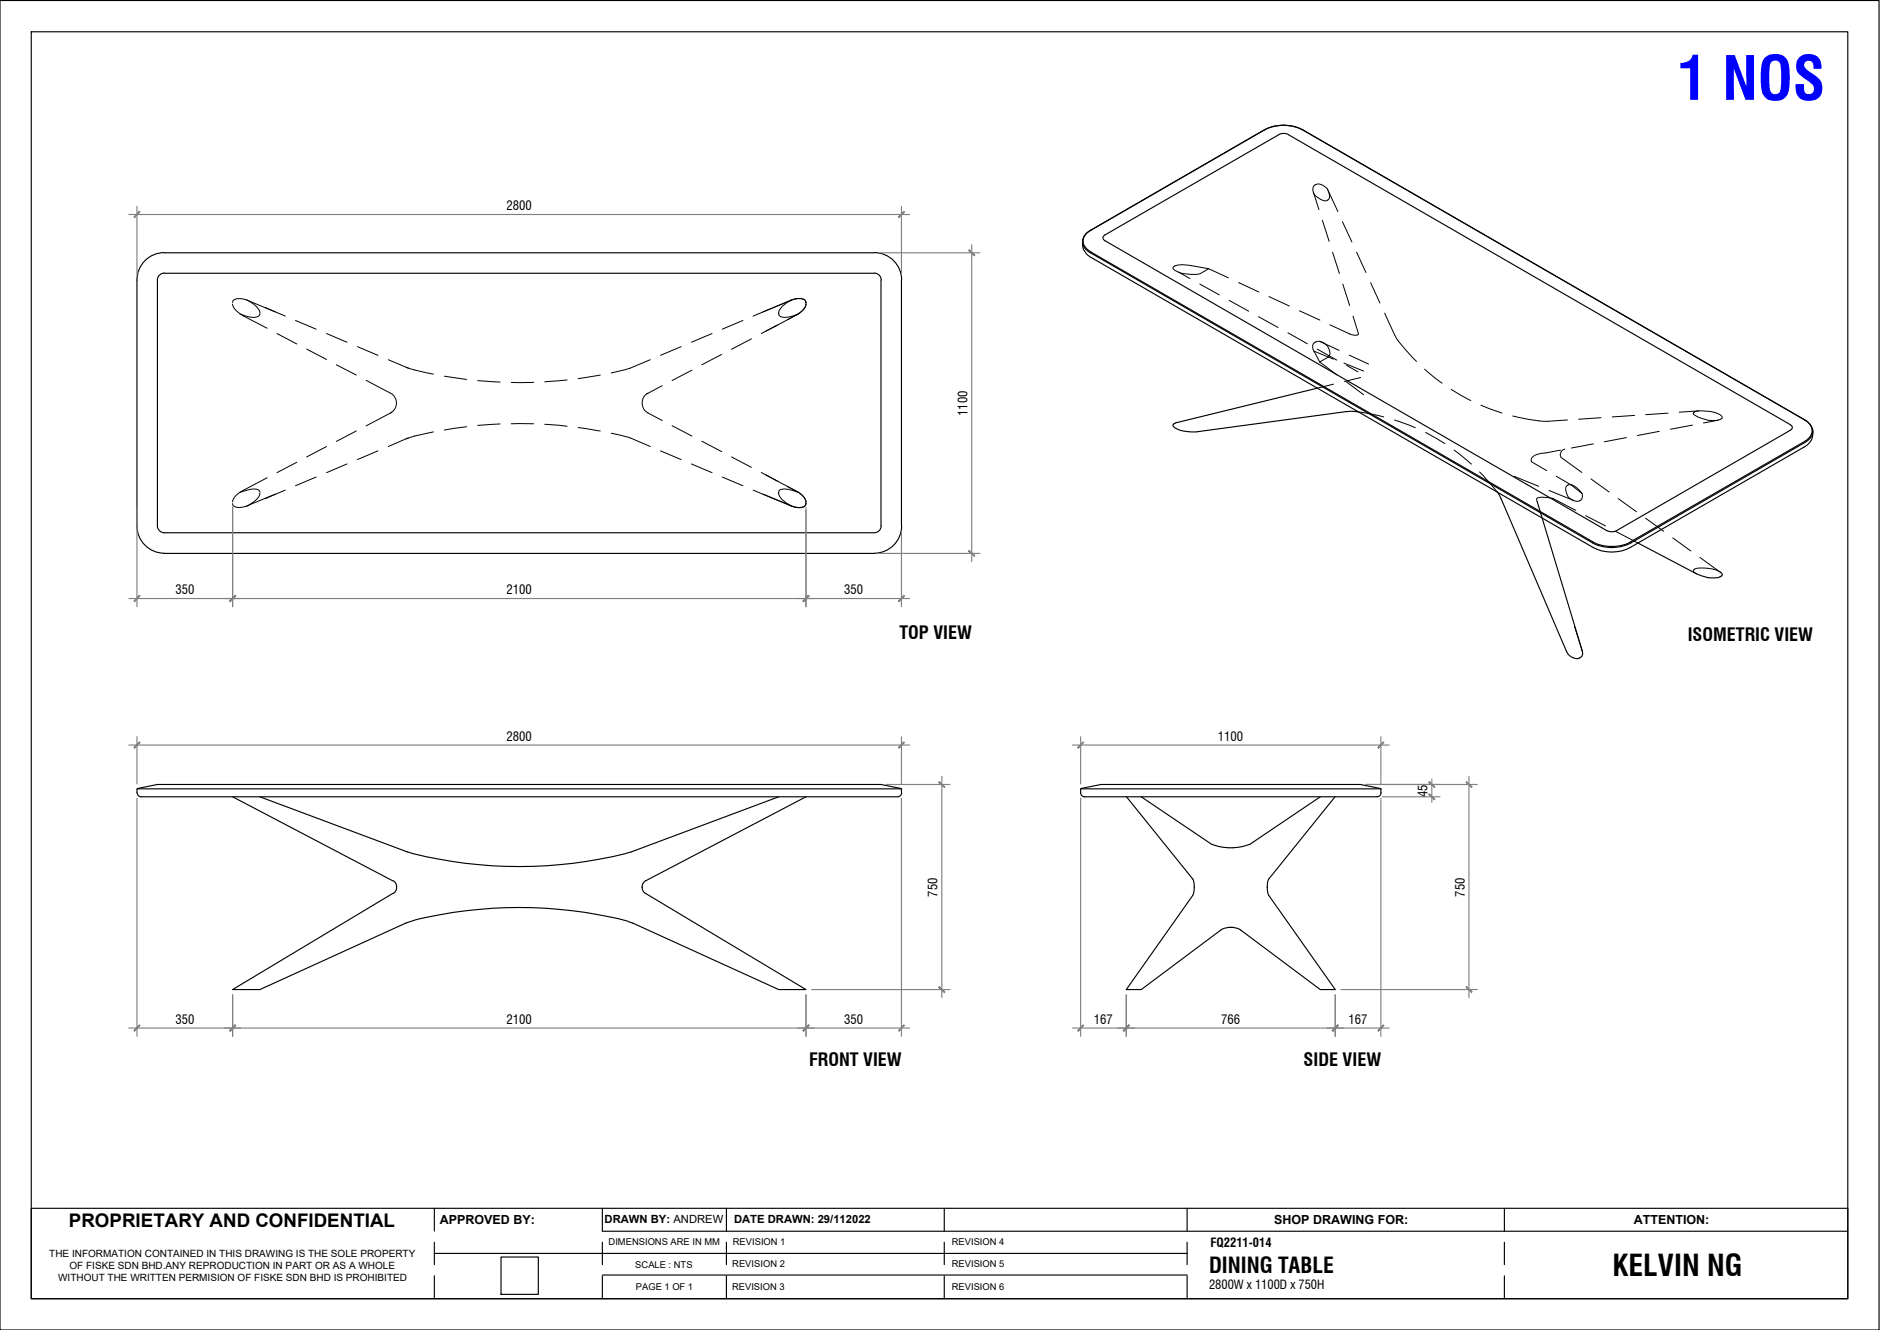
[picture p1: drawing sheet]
<svg xmlns="http://www.w3.org/2000/svg" width="420mm" height="297mm" viewBox="0 0 420 297" stroke-linecap="round" stroke-linejoin="round" font-family="sans-serif">
<!-- layer: 0 -->
<g fill="none" stroke="#000" stroke-width=".22">
<path d="M293.5 43l1.3 3.8M293.7 41.5a2.23 2.23 0 0 1 3.3 1.4 1.34 1.34 0 0 1-.5 1.9l-.5 .1-.9-.4a2.96 2.96 0 0 1-1.6-1.6l-.1-.9zM295.5 49.2l1.6 4.7M296.8 42.4l2.2 4.8M297.8 56.3l1.5 4.8M300 49.5l2.1 4.5M303.2 56.3l2.1 4.6M52 67.9a4.1 4.1 0 0 0 2.6 2.7M52 67.5a1.44 1.44 0 0 1 1.9-.8l1 .2 6.7 2.8M54.2 70.5l5.5 2.8M55 66.9a4.8 4.8 0 0 1 3.1 3M58.1 70a1.35 1.35 0 0 1-1.9 .9l-2.6-.8"/>
<path d="M59.3 68.7l4.5 1.9M61.9 74.5l4.4 2.3M66 71.6l4.7 1.9M68.5 78l4.5 2.3M73 74.5l4.6 1.9M79.9 77.4l4.6 2M152.2 77.4l-4.6 2M159.1 74.5l-4.6 1.9M161.3 79.1l-4.5 2.4M166 71.6l-4.6 1.9M167.9 75.7l-4.4 2.3M170.5 69.7l6.7-2.8a2.38 2.38 0 0 1 2.9 .4 2.78 2.78 0 0 1-1.7 2.8l-8.3 4.4"/>
<path d="M173.8 72.6l-2.6 1.3M174 70a1.3 1.3 0 0 0 1.9 .9l2.5-.8M177 66.9a5.4 5.4 0 0 0-3 2.8v.4M180.1 67.9l-.1 .6-.8 1-3.2 1.9M180.1 67.6a1.38 1.38 0 0 0-1.8-.9l-1.3 .2-8.7 3.7M263.4 60.8l2.5 1.4M268.1 63.4l4.4 2.5M270.1 60l-1.8 1.1a7.9 7.9 0 0 1-6.1-1l-.1-.3a3.1 3.1 0 0 1 3.1-.6l4.9 .8 4.4 2M274.7 67.1l4.4 2.4M276.8 63.1l4.5 2.1M281.3 70.7l4.3 2.4M283.6 66.2l4.6 2.2"/>
<path d="M287.8 74.3l4.4 2.5M290.4 69.4l4.6 2.1M293.7 78.4a1.38 1.38 0 0 1 0-1.8 1.38 1.38 0 0 1 1.9-.2 2.42 2.42 0 0 1 1.4 3.2l-2.1 1.2M293.7 78.4l4.3 1.8M293.7 78.4l1.2 2.4M294.4 78l4.3 2.4M295 76.3l4.3 2M300.1 63.4l1.5 4.8M301.5 79.3l4.4 2M302.4 70.6l1.2 3.9a.56 .56 0 0 1-.9 .4l-1.1-.3-4.4-2.1M306.3 63.1l2.1 4.6M309.5 70l2.2 4.7a18.4 18.4 0 0 0 3.9 5l1 1"/>
<path d="M73 99.7l-4.5 2.4M75.2 81.5l4.4 2.3M79.6 96.3l-4.4 2.3M81.8 84.9l5.5 2.9a2.5 2.5 0 0 1 0 4.4l-5.5 2.9M86.8 80.3l4.5 1.9M87.5 92.1l-.2 .1M90.8 82l1.8 .6 4.3 1M91.3 97.8l-4.5 1.9M96.9 96.5a28.2 28.2 0 0 0-6.1 1.5M99.3 84l5 .7M104.3 95.3l-5 .7M106.8 85l5 .3"/>
<path d="M111.8 94.7l-5 .3M114.3 94.6h5M119.3 85.4h-5M121.8 94.8l4.9 .4M126.7 84.9l-4.9 .4M129.2 95.5l5 .8M134.2 83.8l-5 .8M136.6 96.8l4.2 1 4.5 1.9M143.5 90.1l.1 .4a2.27 2.27 0 0 0 1.2 1.7l3.2 1.7M144.7 87.8l-.2 .2M145.3 80.3l-4.5 1.9-4.2 1.1M148 86.1l-3.2 1.7a2.34 2.34 0 0 0-1.3 2.2"/>
<path d="M150.2 95.1l4.4 2.3M154.6 82.7l-4.4 2.3M156.8 98.5l4.5 2.4M294.9 80.8l3.9 3M298 85.8l-3.6 .9M300.4 81.1l4.4 1.8M300.9 85.2l3.9 3M300.9 81.6l2.6 1.4M303.6 92l5.6 1.1M304.1 84.3l-3.7 .9M311.7 93.8l4.6 1.7M318.4 82.5l3.9 3.1"/>
<path d="M318.6 96.6l4.3 2.5M324.4 87l4.3 2.4M331 90.5l4.7 1.7M338.1 92.9l1.2 .3a27 27 0 0 0 11 .6M356.1 99.1l-4.9 1M357.8 93.3l-5 .3M363.5 97.7l-4.9 1M365.3 92.8l-5 .3M370.8 96.3l-4.9 1M372.8 92.3l-5 .3M378.2 94.9l-4.9 1M378.5 92.1a4.1 4.1 0 0 1 3-.3 3.7 3.7 0 0 1 3.4 1.4 2.67 2.67 0 0 1-2.8 .7 5.7 5.7 0 0 1-3.6-1.5z"/>
<path d="M379.7 91.8l-4.4 .3M384 93.8l-3.3 .7M58.1 110l-.1-.3a2.63 2.63 0 0 0-2.9-.2l-1.5 .5M58.1 110.2a4.9 4.9 0 0 1-3.1 2.9M59.7 106.7l-5.5 2.9a3.8 3.8 0 0 0-2.2 2.5M61.6 110.3l-6.7 2.8-1.3 .3-.8-.1a.87 .87 0 0 1-.8-.8M63.8 109.5l-4.5 1.9M66.3 103.2l-4.4 2.4M70.7 106.5l-4.7 2M77.6 103.6l-4.6 2M84.5 100.7l-4.6 1.9M147.6 100.7l4.6 1.9"/>
<path d="M154.5 103.6l4.6 2M161.4 106.5l4.6 2M163.5 102.1l4.4 2.3M168.3 109.5l8.7 3.6a2.57 2.57 0 0 0 3.1-.4v-.3M170.1 105.5l8.3 4.4a2.59 2.59 0 0 1 1.6 2.9 2.51 2.51 0 0 1-2.8 .3l-6.7-2.8M171.2 106.1l2.6 1.4M176 108.7l2.5 1.3M178.5 110l1 .9 .4 .5 .2 .7M178.5 110a6.3 6.3 0 0 0-4.1-.6l-.1 .1a1.41 1.41 0 0 0 .4 1.9l1 .9 1.3 .8M325 100.5l3.8 3.2M330.7 105.4l3.9 4.5M338.4 106.4l5.5 2.2"/>
<path d="M342.9 101.8l-.6 .6v.8l3.4 1.9M346.2 109.5l5.5 2.3M347 111.3l5.2 2.7M347.1 111.3l-2.5-.3-1 .2-.2 .2 .1 .6M347.8 106.4l3.4 1.9 2.4 1.9M348.7 100.5l-4.3 .7-1.4 .5M349.7 100.3a1.24 1.24 0 0 0-.8 1.9l4.6 3.3M350.1 108.6a1.45 1.45 0 0 1 2.1 .2l.6 .6a1.42 1.42 0 0 1 .2 2.5 2.57 2.57 0 0 1-2.9-3.3zM354.4 115.2l4.4 2.3M355.6 107l4 2.9M361 118.6l5.1 2.7M361.7 111.4l4 2.9"/>
<path d="M367.7 115.7l4.1 2.9M351.9 139.9l1.7 5.5M373.8 120.1l4.1 2.9M379.9 124.5l4.6 3.3a7.8 7.8 0 0 0-5.8-.6 .46 .46 0 0 0-.2 .5 .46 .46 0 0 0 .4 .3l.3 .2"/>
</g>
<g fill="none" stroke="#000" stroke-width=".25">
<path d="M0 .1h419.9v296.9h-419.9zM7 7.1h406v283h-406zM291.1 29a9.5 9.5 0 0 0-8.5 0l-38.8 22.4M241.9 54a3.4 3.4 0 0 0 2 3.5l112.2 64.8a8.9 8.9 0 0 0 8.2 0l38.9-22.4a3.5 3.5 0 0 0 1.9-3.6M241.9 54.3l.3 .7a3.2 3.2 0 0 0 1.5 1.5l112.2 64.7a9.3 9.3 0 0 0 8.6 0l38.9-22.4a2.61 2.61 0 0 0 1.1-4l-1.2-1M243.8 51.4a2.92 2.92 0 0 0-1.8 2.9M243.8 51.4a2.53 2.53 0 0 0-1.4 3.7l1.4 1.2 112.2 64.7a9.2 9.2 0 0 0 8.4 0l38.9-22.4a2.7 2.7 0 0 0 1.5-3.2l-.5-.8-1-.8M243.8 51.4l38.9-22.4a9.2 9.2 0 0 1 8.4 0l112.2 64.8M243.8 51.4h.1M30.6 62.5a6 6 0 0 1 6.1-6l158.7-.1a6.1 6.1 0 0 1 6.1 6.1M30.6 62.6v54.8a6.1 6.1 0 0 0 6.1 6.2M35.2 62.5a1.48 1.48 0 0 1 1.5-1.5h158.7a1.54 1.54 0 0 1 1.5 1.5"/>
<path d="M35.2 62.6v54.8a1.55 1.55 0 0 0 1.5 1.6h158.7a1.54 1.54 0 0 0 1.5-1.6M196.9 62.6v54.9M201.5 62.6v54.9M294.4 86.7l-31.7 7.8M303.3 91.9h-2.5l-33.2 4.5a7.6 7.6 0 0 1-5.3-1.2 .34 .34 0 0 1-.2-.3 .34 .34 0 0 1 .3-.3l.2-.1M303.3 91.9l.3 .1M303.4 91.9h-.1M201.5 117.4a6.1 6.1 0 0 1-6.1 6.2M334.6 109.9l.9 1.5 14.6 34.1M343.5 112l10.1 33.4a1.34 1.34 0 0 1-.5 1.5 1.34 1.34 0 0 1-1.6-.1l-.6-.3-.5-.5-.3-.5M359.1 118.5l-112.3-64.8a.67 .67 0 0 1 .1-1.2l38.9-22.4a2.2 2.2 0 0 1 2.2 0l112.2 64.8a.62 .62 0 0 1 .4 .6 .62 .62 0 0 1-.5 .6l-38.8 22.4M359.2 118.5a2.35 2.35 0 0 0 2.1 0"/>
<path d="M36.7 123.6h158.7M366.1 121.3l13 6.8M384.5 127.8l.3 .3 .1 .4a4.3 4.3 0 0 1-4.3 .2l-1.4-.5M30.6 176.3v.8M30.6 176.3l.2-.2 4.4-.9h161.7l4.4 .9 .2 .2M30.6 177a.91 .91 0 0 0 1 1M30.6 176.2h170.8M52 178l35.8 18.7M58.1 178l33 12.3M174 178l-32.9 12.3a96.7 96.7 0 0 1-50 0M180.1 178l-35.8 18.7M201.5 176.3v.8"/>
<path d="M201.5 177a.91 .91 0 0 1-.9 1h-169.1M241.6 176.2h67M251.8 178l14.8 18.3a5.1 5.1 0 0 1 0 3.7l-14.9 21h3.4l17.7-13.3 .8-.4 1.4-.2M255.1 178l15.7 10.6a12.2 12.2 0 0 0 8.5 0l15.8-10.6M298.4 178l-14.9 18.3a5.1 5.1 0 0 0 0 3.7l14.9 21h-3.3l-17.8-13.3-.7-.4-1.5-.2M308.5 176.1l-4.5-.9h-57.9l-4.5 1a1.49 1.49 0 0 0 .5 1.7l.3 .1M308.5 176.1a1.35 1.35 0 0 1-.4 1.8l-65.7 .1M87.8 196.7a1.55 1.55 0 0 1 .8 1.3M87.8 199.5l-35.8 21.5h6.1l32.6-14.9 1.5-.5a96.1 96.1 0 0 1 48.4 .3l33.4 15.1h6.1l-35.9-21.5M88.6 198.1v.1M88.6 198.2a1.55 1.55 0 0 1-.7 1.3M144.3 196.7a1.69 1.69 0 0 0 0 2.8"/>
<path d="M274.7 207.1h.8M7 269.9h406v20.2h-406zM97.1 269.9v5M97.1 277.4v5M97.1 279.9h168.2M134.6 269.9v5M134.6 277.4v5M134.6 275h278.4M162.3 269.9v5M162.3 277.4v5M211 269.9v5M211 277.4v5"/>
<path d="M265.3 269.9v5M265.3 277.4v5M336.2 269.9v5M336.2 277.4v5M97.1 284.9v5.2M112 280.7h8.3v8.4h-8.3zM134.6 284.9v5.2M134.6 284.8h130.7M162.3 284.9v5.2M211 284.9v5.2M265.3 284.9v5.2M336.2 284.9v5.2"/>
</g>
<g fill="none" stroke="#808080" stroke-width=".25">
<path d="M28.8 47.9h174.5M30.6 46.1v15.2M196.6 56.5h22.4M201.5 46.1v15.2M217.2 54.6v70.8M30.6 113.2v22.3M52 113.2v22.3M180.1 113.4v22.1M201.5 118.7v16.8M28.8 133.7h174.5M196.6 123.6h22.4M28.8 166.4h174.5"/>
<path d="M30.6 164.5v10.6M30.6 178.3v53.2M198.1 175.2h14.2M201.5 164.5v10.6M201.5 178.3v53.2M210.5 173.4v49.4M239.7 166.4h70.8M241.5 164.5v10.6M241.5 178.3v53.2M305.3 175.2h24.9M308.6 164.5v10.6M308.6 178.3v53.2"/>
<path d="M308.9 178h12.9M320 174v5.2M328.3 173.4v49.4M28.8 229.6h174.5M52 222.2v9.3M180.1 222.2v9.3M181.4 221h30.9M239.7 229.6h70.8M251.7 222.2v9.3M298.4 222.2v9.3M299.6 221h30.6"/>
</g>
<g fill="#808080" stroke="#808080" stroke-width=".22">
<path d="M31.2 47.2l-1.1 1.4 1.2-1.2zM31.2 47.2l-1.1 1.4-.2-.1z"/>
<path d="M200.8 48.5l.1 .1 1.1-1.4zM202 47.2l.1 .2-1.2 1.2z"/>
<path d="M216.5 55.9l1.2 1.2 .1-.1zM216.5 55.9l.1-.1 1.2 1.2z"/>
<path d="M216.6 122.9l-.1 .1 1.3 1.1zM216.5 123l1.3 1.1-.1 .2z"/>
<path d="M51.3 134.2l.1 .2 1.1-1.4zM52.5 133l.2 .1-1.3 1.3z"/>
<path d="M31.2 133l-1.1 1.4 1.2-1.3zM31.2 133l-1.1 1.4-.2-.2z"/>
<path d="M200.8 134.2l.1 .2 1.1-1.4zM202 133l.1 .1-1.2 1.3z"/>
<path d="M180.7 133l-1.1 1.4 1.2-1.3zM180.7 133l-1.1 1.4-.1-.2z"/>
<path d="M52.5 133l-1.1 1.4 1.3-1.3zM52.5 133l-1.1 1.4-.1-.2z"/>
<path d="M179.5 134.2l.1 .2 1.1-1.4zM180.7 133l.1 .1-1.2 1.3z"/>
<path d="M209.8 174.7l1.2 1.2 .2-.1zM209.8 174.7l.1-.1 1.3 1.2z"/>
<path d="M209.9 220.3l-.1 .2 1.4 1zM209.8 220.5l1.4 1-.2 .2z"/>
<path d="M242.1 165.7l-1.1 1.4 1.2-1.3zM240.8 166.9l1.3-1.2-1.1 1.4z"/>
<path d="M307.9 166.9l.2 .2 1.1-1.4zM309.2 165.7l.1 .1-1.2 1.3z"/>
<path d="M31.2 165.7l-1.1 1.4 1.2-1.3zM29.9 166.9l1.3-1.2-1.1 1.4z"/>
<path d="M200.8 166.9l.1 .2 1.1-1.4zM202 165.7l.1 .1-1.2 1.3z"/>
<path d="M327.7 174.7l1.1 1.2 .2-.1zM327.8 174.6l1.2 1.2-1.3-1.1z"/>
<path d="M327.8 220.3l-.1 .2 1.3 1zM327.7 220.5l1.3 1-.2 .2z"/>
<path d="M319.4 174.6l-.1 .1 1.4 1.1zM319.3 174.7l1.4 1.1-.2 .1z"/>
<path d="M319.3 177.4l1.2 1.2 .2-.1zM319.3 177.4l.1-.1 1.3 1.2z"/>
<path d="M242.1 228.9l-1.1 1.4 1.2-1.2zM242.1 228.9l-1.1 1.4-.2-.1z"/>
<path d="M251 230.2l.2 .1 1.1-1.4zM252.3 228.9l.1 .2-1.2 1.2z"/>
<path d="M307.9 230.2l.2 .1 1.1-1.4zM309.2 228.9l.1 .2-1.2 1.2z"/>
<path d="M299 228.9l-1.1 1.4 1.2-1.2zM299 228.9l-1.1 1.4-.2-.1z"/>
<path d="M252.3 228.9l-1.1 1.4 1.2-1.2zM252.3 228.9l-1.1 1.4-.2-.1z"/>
<path d="M297.7 230.2l.2 .1 1.1-1.4zM299 228.9l.1 .2-1.2 1.2z"/>
<path d="M52.5 228.9l-1.1 1.4 1.3-1.2zM52.5 228.9l-1.1 1.4-.1-.1z"/>
<path d="M179.5 230.2l.1 .1 1.1-1.4zM180.7 228.9l.1 .2-1.2 1.2z"/>
<path d="M180.7 228.9l-1.1 1.4 1.2-1.2zM180.7 228.9l-1.1 1.4-.1-.1z"/>
<path d="M200.8 230.2l.1 .1 1.1-1.4zM202 228.9l.1 .2-1.2 1.2z"/>
<path d="M31.2 228.9l-1.1 1.4 1.2-1.2zM31.2 228.9l-1.1 1.4-.2-.1z"/>
<path d="M51.3 230.2l.1 .1 1.1-1.4zM52.5 228.9l.2 .2-1.3 1.2z"/>
</g>
<text font-size="13.3" fill="#00f" x="374.9" y="22.3">1 NOS</text>
<text font-size="6.6" x="360.3" y="284.9">KELVIN NG</text>
<text font-size="4.9" x="270.2" y="284.3">DINING TABLE</text>
<text font-size="4.2" x="15.4" y="274">PROPRIETARY AND CONFIDENTIAL</text>
<g font-size="4.1">
<text x="201" y="142.7">TOP VIEW</text>
<text x="377.2" y="143.1">ISOMETRIC VIEW</text>
<text x="180.8" y="238.2">FRONT VIEW</text>
<text x="291.3" y="238.2">SIDE VIEW</text>
</g>
<g font-size="2.8">
<text x="113.2" y="46.9">2800</text>
<text x="216.2" y="92.9" transform="rotate(-90 216.2 92.9)">1100</text>
<text x="39.2" y="132.7">350</text>
<text x="113.2" y="132.7">2100</text>
<text x="188.7" y="132.7">350</text>
<text x="113.2" y="165.4">2800</text>
<text x="272.2" y="165.4">1100</text>
<text x="319" y="178" transform="rotate(-90 319 178)">45</text>
<text x="209.5" y="200.2" transform="rotate(-90 209.5 200.2)">750</text>
<text x="327.4" y="200.2" transform="rotate(-90 327.4 200.2)">750</text>
<text x="39.2" y="228.6">350</text>
<text x="113.2" y="228.6">2100</text>
<text x="188.7" y="228.6">350</text>
<text x="244.4" y="228.6">167</text>
<text x="272.9" y="228.6">766</text>
<text x="301.4" y="228.6">167</text>
<text x="98.3" y="273.4">APPROVED BY:</text>
<text x="284.8" y="273.4">SHOP DRAWING FOR:</text>
<text x="365.1" y="273.4">ATTENTION:</text>
<text x="270.5" y="278.6">FQ2211-014</text>
<text x="270.2" y="287.8">2800W x 1100D x 750H</text>
</g>
<g font-size="2.5">
<text x="135.1" y="273.2">DRAWN BY: ANDREW</text>
<text x="164" y="273.2">DATE DRAWN: 29/112022</text>
</g>
<g font-size="2.2">
<text x="11" y="280.7">THE INFORMATION CONTAINED IN THIS DRAWING IS THE SOLE PROPERTY</text>
<text x="13" y="286">WITHOUT THE WRITTEN PERMISION OF FISKE SDN BHD IS PROHIBITED</text>
<text x="15.5" y="283.3">OF FISKE SDN BHD.ANY REPRODUCTION IN PART OR AS A WHOLE</text>
</g>
<g font-size="2.1">
<text x="136" y="277.9">DIMENSIONS ARE IN MM</text>
<text x="163.8" y="277.9">REVISION 1</text>
<text x="212.7" y="277.9">REVISION 4</text>
<text x="142" y="283.1">SCALE : NTS</text>
<text x="163.7" y="282.9">REVISION 2</text>
<text x="212.7" y="282.9">REVISION 5</text>
<text x="142.1" y="288.2">PAGE 1 OF 1</text>
<text x="163.6" y="288.1">REVISION 3</text>
<text x="212.7" y="288.1">REVISION 6</text>
</g>
</svg>
